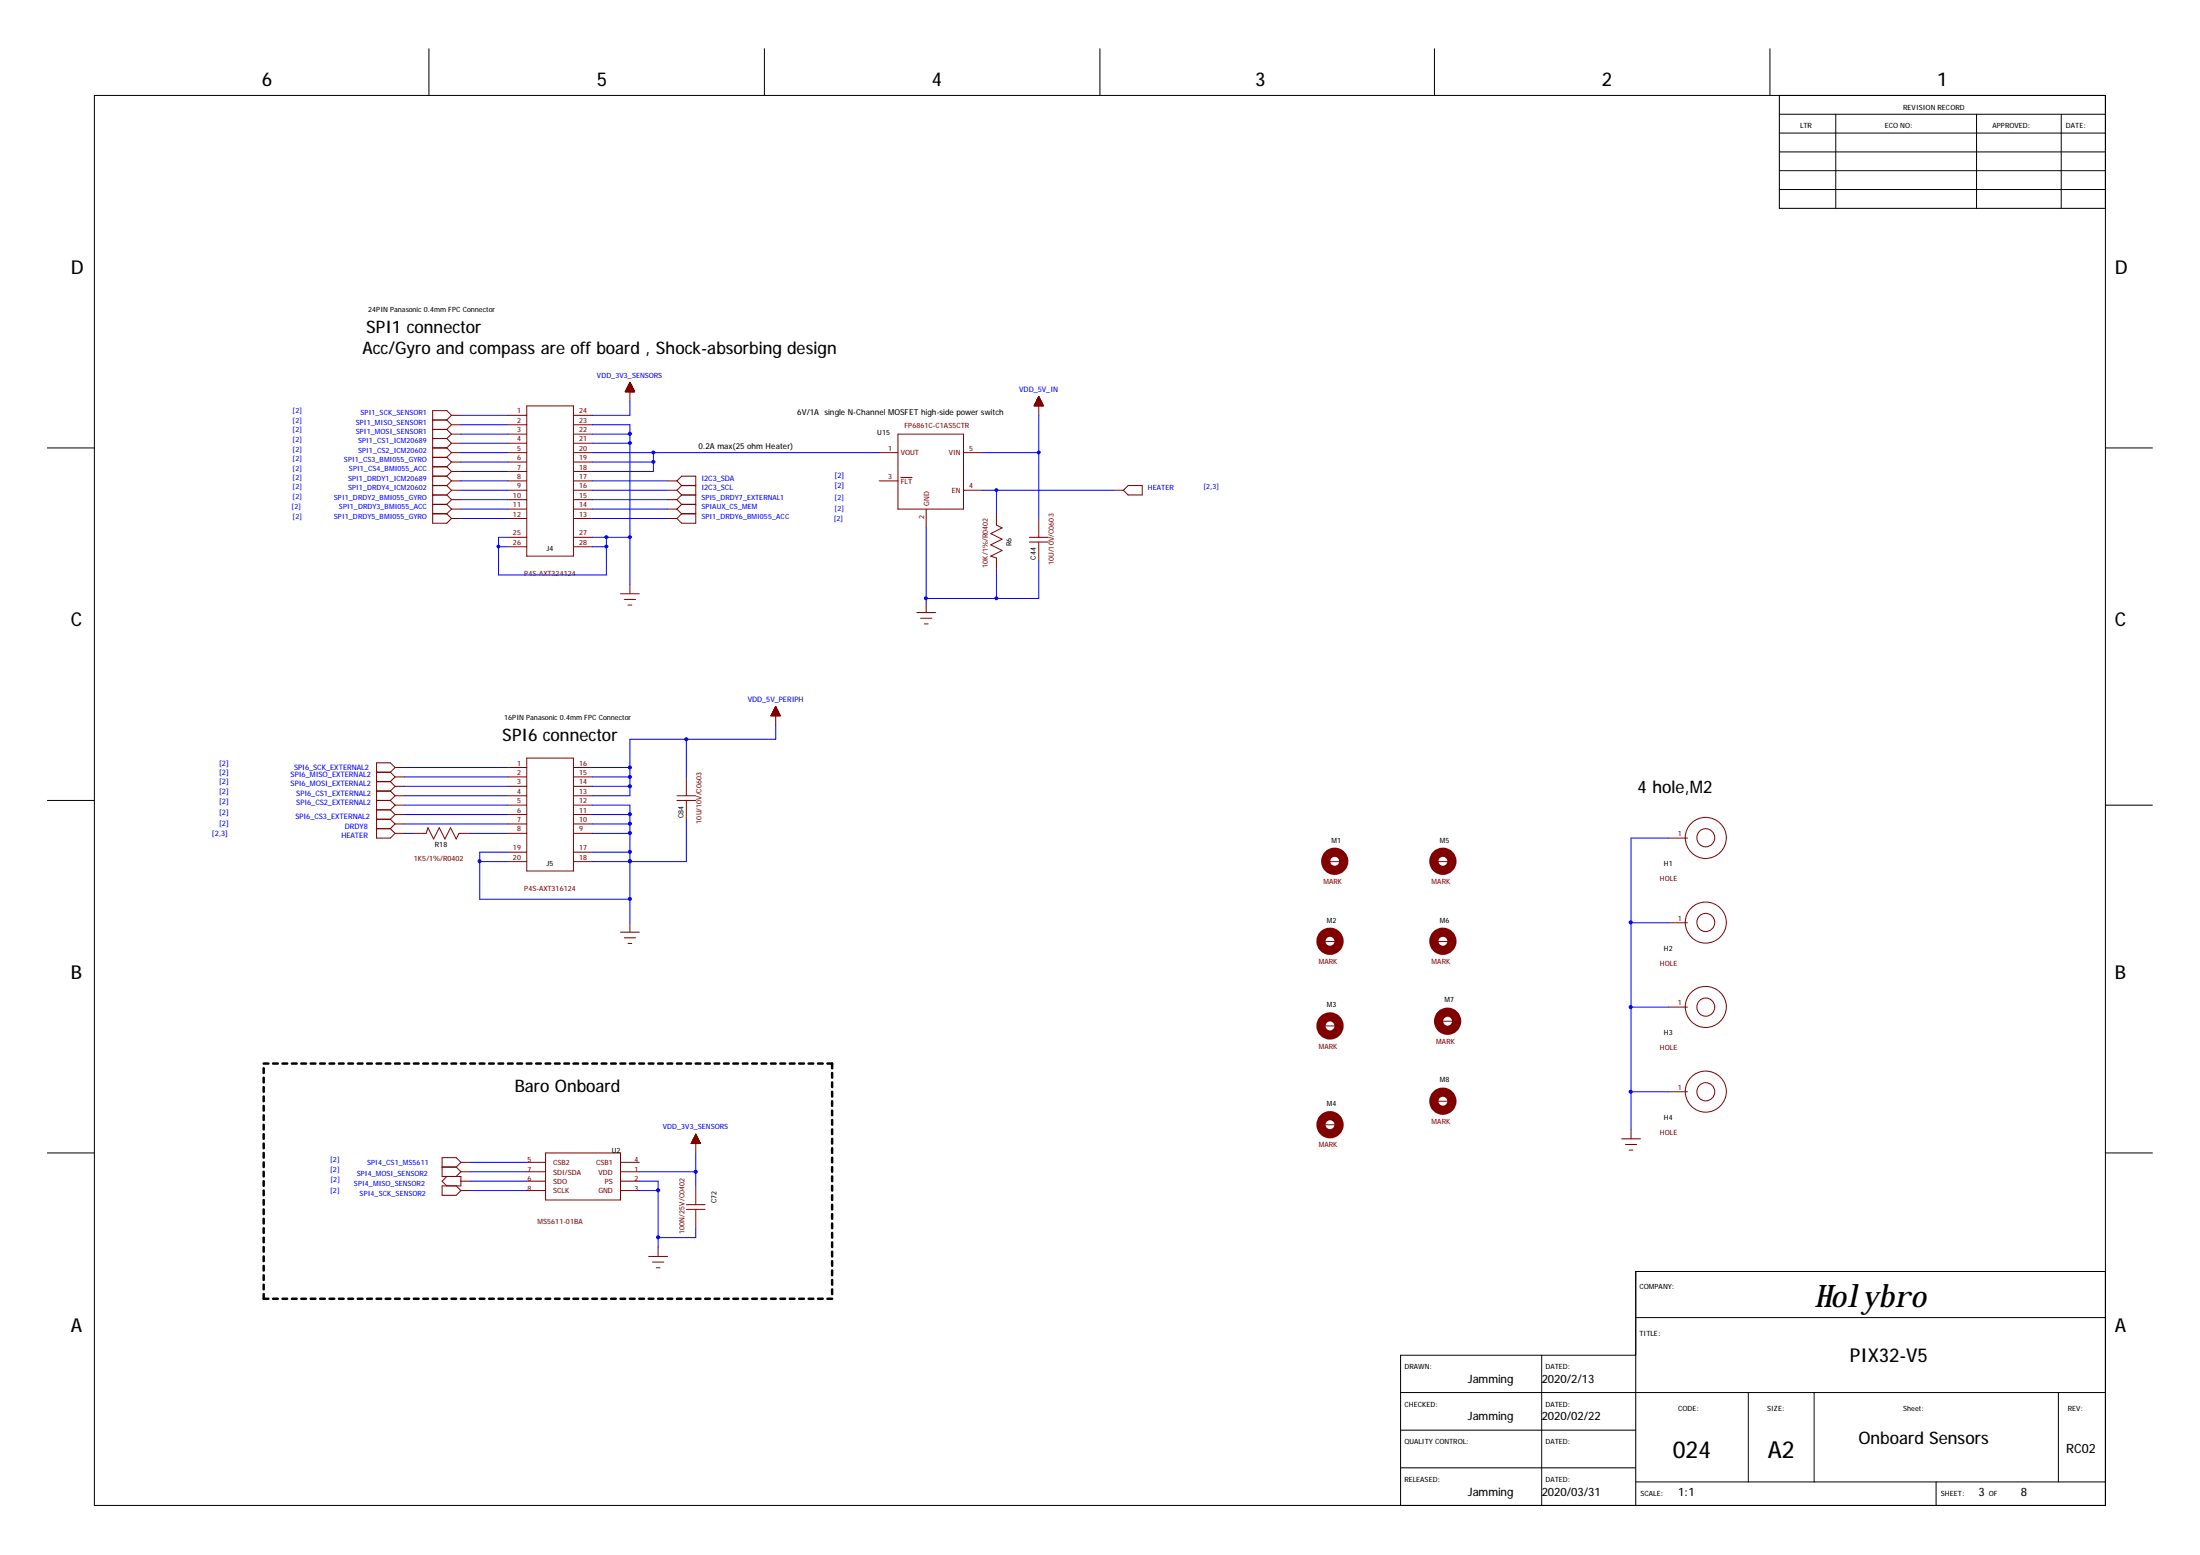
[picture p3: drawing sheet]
<svg xmlns="http://www.w3.org/2000/svg" width="297mm" height="210mm" viewBox="0 0 297 210" stroke-linecap="round" stroke-linejoin="round" font-family="sans-serif">
<g fill="none" stroke="#800000" stroke-width=".14">
<path d="M58.4 56.7h1.9M58.4 58h1.9M58.4 59.2h1.9M60.3 56.7l.7 .6M60.3 58l.7 .6M60.3 59.2l.7 .6M61 56.1h1.2M61 57.3h1.2M61 58.6h1.2M61 59.8h1.2M61 56.1l-.7-.7h-1.9v15.2h1.9l.7-.6M61 56.1l-.7 .6"/>
<path d="M61 57.3l-.7 .7M61 58.6l-.7 .6M61 59.8l-.7 .7M68.6 56.1h2.5M68.6 57.3h2.5M68.6 58.6h2.5M68.6 59.8h2.5M71.1 54.8h6.3v20.3h-6.3zM77.4 56.1h2.6M77.4 57.3h2.6M77.4 58.6h2.6M77.4 59.8h2.6"/>
<path d="M84.5 52.8h1.2M84.5 52.9v-.1h1.1v.1M84.5 52.7h1.1M84.5 52.9v-.2h1.1v.2M84.5 52.6h1.1M84.6 52.9v-.4h1v.4M84.6 52.5h.9M84.6 52.9v-.4h.9v.4M84.7 52.4h.8M84.7 52.9v-.5h.7v.5M84.7 52.3h.7M84.8 52.9v-.6h.6v.6"/>
<path d="M84.8 52.2h.6M84.8 52.1h.5M84.8 52.9v-.9h.5v.9M84.9 52h.4M84.9 51.9h.3M85 51.8h.2M85 52.9v-1.2h.1v1.2M85 51.7h.1M85 51.6v2.6M85 51.6l.7 1.3h-1.3zM85.1 51.6v1.3M85.2 51.9h-.3v1"/>
<path d="M85.2 51.8v1.1M85.3 52h-.4v.9M85.3 51.9v1M85.3 52.2h-.5v.7M85.3 52.1v.8M121.2 58.6h8.9v10.1h-8.9zM139.7 54.8h1.2M139.7 54.7h1.1M139.7 54.6v.2M139.7 54.6h1.1M139.7 54.5h1.1v.3M139.7 54.5v.3"/>
<path d="M139.8 54.5h1M139.8 54.5h.9M139.8 54.4v.4M139.8 54.4h.9M139.9 54.3h.8v.5M139.9 54.2h.7M140 54.2h.5M140 54.1v.7M140 54.1h.5M140 54h.5v.8M140 53.9v.9M140 54h.5"/>
<path d="M140 53.9h.5M140.1 53.9h.3M140.1 53.8h.3v1M140.2 53.7h.2M140.2 53.7h.1M140.2 53.7v1.1M140.2 53.6v1.2M140.3 53.5l-.7 1.3h1.3M140.3 53.5v2.6M140.3 53.5l.6 1.3M140.3 53.6h.1M140.3 53.6v1.2"/>
<path d="M140.4 53.8h-.3v1M140.4 53.7v1.1M140.5 53.9v.9M140.5 54.1v.7M140.6 54.2h-.7v.6M140.6 54.3h-.7v.5M140.6 54.2v.6M140.7 54.4v.4M140.8 54.6v.2M140.8 54.7h-1.1v.1M140.9 54.7v.1M58.4 69.4h1.9"/>
<path d="M58.4 68.1h1.9M58.4 65.5h1.9M58.4 64.3h1.9M58.4 60.5h1.9M58.4 61.7h1.9M58.4 63h1.9M58.4 66.8h1.9M60.3 64.3l.7 .6M60.3 60.5l.7 .6M60.3 61.7l.7 .7M60.3 63l.7 .6M60.3 65.5l.7 .7"/>
<path d="M60.3 66.8l.7 .7M60.3 68.1l.7 .6M60.3 69.4l.7 .6M61 61.1h1.2M61 62.4h1.2M61 63.6h1.2M61 64.9h1.2M61 66.2h1.2M61 67.5h1.2M61 68.7h1.2M61 70h1.2M61 64.9l-.7 .6"/>
<path d="M61 61.1l-.7 .6M61 62.4l-.7 .6M61 63.6l-.7 .7M61 66.2l-.7 .6M61 67.5l-.7 .6M61 68.7l-.7 .7M68.6 61.1h2.5M68.6 62.4h2.5M68.6 63.6h2.5M68.6 64.9h2.5M68.6 66.2h2.5M68.6 67.5h2.5"/>
<path d="M68.6 68.7h2.5M68.6 70h2.5M68.6 72.5h2.5M68.6 73.8h2.5M77.4 61.1h2.6M77.4 62.4h2.6M77.4 63.6h2.6M77.4 64.9h2.6M77.4 66.2h2.6M77.4 67.5h2.6M77.4 68.7h2.6M77.4 70h2.6"/>
<path d="M77.4 72.5h2.6M77.4 73.8h2.6M85 78.9v1.3M90.1 64.9h1.3M90.1 66.2h1.3M90.1 67.5h1.3M90.1 68.7h1.3M90.1 70h1.3M91.4 64.9l.6-.6h1.9v6.3h-1.9l-.6-.6M91.4 68.7l.6 .7M91.4 66.2l.6 .6M91.4 64.9l.6 .6"/>
<path d="M91.4 67.5l.6 .6M92 69.4h1.9M92 68.1h1.9M92 68.1l-.6 .6M92 65.5h1.9M92 66.8h1.9M92 69.4l-.6 .6M92 65.5l-.6 .7M92 66.8l-.6 .7M118.7 61.1h2.5M118.7 64.9h2.5M121.6 64.4h1.5"/>
<path d="M125.1 68.7v2.6M130.1 61.1h2.5M130.1 66.2h2.5M134.5 69.4v1.5l.8 .4-1.5 .7 1.5 .8-1.5 .7 1.5 .8-1.5 .8 .7 .2v1.7M139 72.5h2.5M139 73.2h2.5M140.3 70v2.5M140.3 73.2v2.5M150.4 66.2h1.3M151.7 66.2l.6-.7h1.9v1.3h-1.9zM83.8 80.2h2.5M84.3 80.9h1.5"/>
<path d="M84.8 81.7h.5M104.1 96.6h.1M104.1 96.6h1.2M104.2 96.5h1.1v.1M104.2 96.4h1M104.3 96.3h.9M104.3 96.2v.4M104.3 96.2h.9M104.3 96.2h.8v.4M104.4 96.2h.7M104.4 96.1h.7M104.4 96.1v.5"/>
<path d="M104.4 96.1h.7v.5M104.4 96h.6v.6M104.5 95.9h.5M104.5 95.9h.4M104.5 95.8v.8M104.5 95.8h.4M104.5 95.7v.9M104.6 95.7h.3M104.6 95.7h.3v.9M104.6 95.6v1M104.6 95.6h.3M104.6 95.6h.2"/>
<path d="M104.6 95.5v1.1M104.6 95.6h.2v1M104.7 95.5h.1v1.1M104.7 95.3v2.6M104.7 95.3l-.6 1.3M104.7 95.3l.7 1.3h-1.3M104.7 95.4v1.2M104.9 95.8v.8M105 95.9h-.6v.7M105 95.9v.7M105.2 96.4h-1v.2M105.2 96.3v.3"/>
<path d="M105.2 96.4v.2M123.8 82.7h2.5M124.3 83.5h1.5M124.8 84.2h.5M125.1 81.4v1.3M50.8 108h1.9M50.8 104.2h1.9M50.8 105.5h1.9M50.8 106.8h1.9M50.8 109.3h1.9M50.8 110.6h1.9M50.8 111.9h1.9"/>
<path d="M52.7 104.2l.6 .7M52.7 105.5l.6 .6M52.7 106.8l.6 .6M52.7 108l.6 .7M52.7 109.3l.6 .7M52.7 110.6l.6 .6M52.7 111.9l.6 .6M53.3 103.6l-.6-.6h-1.9v10.1h1.9l.6-.6M53.3 103.6h1.3M53.3 104.9h1.3M53.3 106.1h1.3M53.3 107.4h1.3"/>
<path d="M53.3 108.7h1.3M53.3 110h1.3M53.3 111.2h1.3M53.3 112.5h1.3M53.3 103.6l-.6 .6M53.3 104.9l-.6 .6M53.3 106.1l-.6 .7M53.3 107.4l-.6 .6M53.3 108.7l-.6 .6M53.3 110l-.6 .6M53.3 111.2l-.6 .7M55.9 112.5h1.6l.3-.8 .7 1.6 .8-1.6 .8 1.6 .7-1.6 .8 1.6 .4-.8h1.5"/>
<path d="M68.6 116.3h2.5M68.6 103.6h2.5M68.6 104.9h2.5M68.6 106.1h2.5M68.6 107.4h2.5M68.6 108.7h2.5M68.6 110h2.5M68.6 111.2h2.5M68.6 112.5h2.5M68.6 115h2.5M71.1 102.3h6.3v15.3h-6.3zM77.4 116.3h2.6"/>
<path d="M77.4 103.6h2.6M77.4 104.9h2.6M77.4 106.1h2.6M77.4 107.4h2.6M77.4 108.7h2.6M77.4 110h2.6M77.4 111.2h2.6M77.4 112.5h2.6M77.4 115h2.6M91.4 107.4h2.5M91.4 108h2.5M92.7 104.9v2.5"/>
<path d="M92.7 108v2.6M178.9 116.3h2.6M193.5 116.3h2.6M225.3 113.1h2.5M83.8 125.8h2.5M84.3 126.6h1.5M84.8 127.4h.5M85 124.6v1.2M178.4 127.1h2.4M178.4 138.5h2.4M193.5 127.1h2.6M194.2 137.9h2.5"/>
<path d="M225.3 124.6h2.5M225.3 135.9h2.5M59.7 157.5h1.9M60.3 158.8l-.6 .6 .6 .7M61.6 157.5l.6 .7M62.2 156.9h1.3M62.2 159.4h1.3M62.2 158.2h1.3M62.2 156.9l-.6 .6M62.2 156.9l-.6-.6h-1.9v2.5h2.5v1.3h-2.5v1.2h1.9l.6-.6M62.2 158.2l-.6 .6M71.1 156.9h2.6"/>
<path d="M71.1 159.4h2.6M71.1 158.2h2.6M73.7 155.6h10.1v6.4h-10.1zM83.8 156.9h2.5M83.8 159.4h2.5M83.8 158.2h2.5M93.3 154.3h1.3M93.4 154.4v-.1h1.1v.1M93.4 154.2h1.1M93.4 154.4v-.2h1.1v.2M93.4 154.1h1M93.5 154.4v-.3h.9v.3"/>
<path d="M93.5 154h.9M93.5 154.4v-.4h.9v.4M93.6 153.9h.8M93.6 154.4v-.5h.7v.5M93.6 153.8h.7M93.6 153.7h.7v.7M93.7 153.6h.5M93.7 154.4v-.8h.5v.8M93.8 153.5h.3M93.8 153.4h.3M93.8 154.4v-1.1h.3v1.1M93.9 153.3h.2"/>
<path d="M93.9 153.2h.1v1.2M93.9 153.1v2.5M93.9 153.1l.7 1.3h-1.3zM93.9 153.2h.1M94 153.1v1.3M94 153.3h-.1v1.1M94.1 153.5h-.3v.9M94.1 153.4v1M94.2 153.7h-.5v.7M94.2 153.6v.8M94.3 153.8h-.7v.6M178.4 151.8h2.4"/>
<path d="M193.5 148.6h2.6M218.9 153.7h2.6M219.5 154.5h1.5M220 155.3h.5M220.2 152.5v1.2M225.3 147.4h2.5M61.6 160.1l.6 .6M62.2 160.7h1.3M71.1 160.7h2.6M83.8 160.7h2.5M87.6 169.6h2.5M88.1 170.4h1.5"/>
<path d="M88.6 171.1h.5M88.9 168.3v1.3M92.7 163.3h2.5M92.7 162.6h2.5M93.9 160.1v2.5M93.9 163.3v2.5"/>
<circle cx="230.3" cy="113.1" r="1.22"/>
<circle cx="230.3" cy="113.1" r="2.77"/>
<circle cx="230.3" cy="124.5" r="1.22"/>
<circle cx="230.3" cy="135.9" r="1.22"/>
<circle cx="230.3" cy="124.5" r="2.77"/>
<circle cx="230.3" cy="135.9" r="2.77"/>
<circle cx="230.3" cy="147.4" r="1.22"/>
<circle cx="230.3" cy="147.3" r="2.77"/>
</g>
<g fill="none" stroke="#800000" stroke-width="1.2">
<circle cx="180.2" cy="116.3" r="1.23"/>
<circle cx="194.8" cy="116.3" r="1.23"/>
<circle cx="179.6" cy="127.1" r="1.23"/>
<circle cx="179.6" cy="138.5" r="1.23"/>
<circle cx="194.8" cy="127.1" r="1.23"/>
<circle cx="195.4" cy="137.9" r="1.23"/>
<circle cx="179.6" cy="151.8" r="1.23"/>
<circle cx="194.8" cy="148.6" r="1.23"/>
</g>
<g fill="none" stroke="#00f" stroke-width=".14">
<path d="M62.2 56.1h6.4M62.2 57.3h6.4M62.2 58.6h6.4M62.2 59.8h6.4M80 57.3h5v21.6M80 58.6h5M80 59.8h5M85 54.2v1.9h-5M140.3 56.1v13.9M62.2 68.7h6.4M62.2 64.9h6.4M62.2 61.1h6.4"/>
<path d="M62.2 62.4h6.4M62.2 63.6h6.4M62.2 66.2h6.4M62.2 67.5h6.4M62.2 70h6.4M67.3 73.8h1.3M68.6 72.5h-1.3v5.1h14.6v-5.1M80 68.7h10.1M80 64.9h10.1M80 72.5h5M80 61.1h38.7M80 62.4h8.2"/>
<path d="M80 66.2h10.1M80 67.5h10.1M80 70h10.1M80 73.8h1.9M88.2 61.1v2.5h-8.2M125.1 71.3v10.1M132.6 61.1h7.7M132.6 66.2h17.8M134.5 66.2v3.2M134.5 77v3.8M140.3 75.7v5.1h-15.2M92.7 99.8v5.1"/>
<path d="M104.7 97.9v1.9h-19.7v7.6h-5M54.6 103.6h14M54.6 104.9h14M54.6 106.1h14M54.6 107.4h14M54.6 108.7h14M54.6 110h14M54.6 111.2h14M54.6 112.5h1.3M63.5 112.5h5.1M64.8 116.3h3.8M68.6 115h-3.8v6.4h20.2"/>
<path d="M80 108.7h5v15.9M80 103.6h5M80 104.9h5M80 106.1h5M80 110h5M80 111.2h5M80 115h5M80 112.5h5M92.7 110.6v5.7h-12.7M225.3 113.1h-5.1v39.4M220.2 135.9h5.1M220.2 124.6h5.1"/>
<path d="M63.5 159.4h7.6M63.5 158.2h7.6M63.5 156.9h7.6M86.3 159.4h2.6v8.9M86.3 158.2h7.6M93.9 155.6v4.5M220.2 147.4h5.1M63.5 160.7h7.6M86.3 160.7h2.6M93.9 165.8v1.3h-5"/>
</g>
<g fill="#00f" stroke="#00f" stroke-width=".14">
<path d="M220 135.8h.3l.1 .1-.1 .2-.1 .1-.2-.1z" fill-rule="evenodd"/>
<path d="M220 124.4h.3l.1 .1-.1 .2h-.1h-.2z" fill-rule="evenodd"/>
<path d="M220 147.2h.3l.1 .2-.1 .1-.1 .1-.2-.1z" fill-rule="evenodd"/>
<path d="M88.7 160.5h.3l.1 .2-.1 .1-.1 .1-.2-.1z" fill-rule="evenodd"/>
<path d="M93.8 158h.3v.2v.1l-.2 .1-.1-.1z" fill-rule="evenodd"/>
<path d="M88.7 166.9h.3l.1 .1-.1 .2h-.1h-.2z" fill-rule="evenodd"/>
<path d="M84.9 114.8h.3l.1 .2-.1 .1-.2 .1-.1-.1z" fill-rule="evenodd"/>
<path d="M64.6 116.1h.3v.3l-.2 .1-.1-.1z" fill-rule="evenodd"/>
<path d="M84.9 116.1h.3l.1 .2-.1 .1-.2 .1-.1-.1z" fill-rule="evenodd"/>
<path d="M84.9 121.2h.3l.1 .1-.1 .2-.2 .1-.1-.1z" fill-rule="evenodd"/>
<path d="M84.9 72.4h.3l.1 .1-.1 .1-.2 .1-.1-.1z" fill-rule="evenodd"/>
<path d="M84.9 58.4h.3l.1 .2-.1 .1-.2 .1-.1-.1z" fill-rule="evenodd"/>
<path d="M84.9 59.7h.3l.1 .1-.1 .1-.2 .1-.1-.1z" fill-rule="evenodd"/>
<path d="M88.1 62.2h.3v.1v.2h-.2h-.1z" fill-rule="evenodd"/>
<path d="M81.7 72.4h.3l.1 .1-.1 .1-.1 .1-.2-.1z" fill-rule="evenodd"/>
<path d="M81.7 73.6h.3l.1 .2-.1 .1-.1 .1-.2-.1z" fill-rule="evenodd"/>
<path d="M67.2 73.6h.2v.3l-.1 .1-.1-.1z" fill-rule="evenodd"/>
<path d="M124.9 80.6h.2l.1 .1-.1 .2-.1 .1-.1-.1z" fill-rule="evenodd"/>
<path d="M134.4 66h.3v.1v.2l-.2 .1-.1-.1z" fill-rule="evenodd"/>
<path d="M88.1 60.9h.3v.2v.1l-.2 .1-.1-.1z" fill-rule="evenodd"/>
<path d="M134.4 80.6h.3v.1v.2l-.2 .1-.1-.1z" fill-rule="evenodd"/>
<path d="M140.1 60.9h.3l.1 .2-.1 .1-.1 .1-.2-.1z" fill-rule="evenodd"/>
<path d="M84.9 103.5h.3l.1 .1-.1 .1-.2 .1-.1-.1z" fill-rule="evenodd"/>
<path d="M84.9 104.7h.3l.1 .2-.1 .1-.2 .1-.1-.1z" fill-rule="evenodd"/>
<path d="M84.9 112.3h.3l.1 .2-.1 .1-.2 .1-.1-.1z" fill-rule="evenodd"/>
<path d="M84.9 111h.3l.1 .2-.1 .1-.2 .1-.1-.1z" fill-rule="evenodd"/>
<path d="M84.9 109.8h.3l.1 .1-.1 .1-.2 .1-.1-.1z" fill-rule="evenodd"/>
<path d="M84.9 106h.3l.1 .1-.1 .2-.2 .1-.1-.1z" fill-rule="evenodd"/>
<path d="M92.5 99.6h.3l.1 .2-.1 .1-.1 .1-.2-.1z" fill-rule="evenodd"/>
<path d="M84.9 116.1h.3l.1 .2-.1 .1-.2 .1-.1-.1z" fill-rule="evenodd"/>
</g>
<g fill="none" stroke="#000" stroke-width=".14">
<path d="M12.7 12.9h271.6v190.3h-271.6zM57.9 6.6v6.3M103.2 6.6v6.3M148.5 6.6v6.3M193.7 6.6v6.3M239 6.6v6.3M240.2 12.9v15.2h44.1M240.2 15.4h44.1M240.2 18h44.1M247.9 15.4v12.7M266.9 15.4v12.7M278.3 15.4v12.7"/>
<path d="M240.2 20.5h44.1M240.2 23h44.1M240.2 25.6h44.1M6.4 60.5h6.3M284.3 60.5h6.3M6.4 108h6.3M284.3 108.7h6.3M6.4 155.6h6.3M284.3 155.6h6.3M220.9 177.9h63.4M284.3 171.6h-63.4v31.6M189.1 188h95.2"/>
<path d="M189.1 193.1h31.8M189.1 198.1h31.8M208.2 182.9v20.3M220.9 182.9h-31.8v20.3M236.1 188v12M244.9 188v12M277.9 188v12M220.9 200h63.4M261.4 200v3.2"/>
</g>
<g fill="none" stroke="#000" stroke-width=".34">
<path d="M35.6 144.2v.6M35.6 145.5v.6M35.6 146.7v.7M35.6 148v.6M35.6 149.3v.6M35.6 150.6v.6M35.6 151.8v.7M35.6 153.1v.6M35.6 154.4v.6M35.6 155.6v.7M35.6 156.9v.6M35.6 158.2v.6"/>
<path d="M35.6 159.4v.7M35.6 143.6h.6M36.9 143.6h.6M38.1 143.6h.7M39.4 143.6h.6M40.7 143.6h.6M42 143.6h.6M43.2 143.6h.7M44.5 143.6h.6M45.8 143.6h.6M47 143.6h.7M48.3 143.6h.6"/>
<path d="M49.6 143.6h.6M50.8 143.6h.7M52.1 143.6h.6M53.3 143.6h.7M54.6 143.6h.6M55.9 143.6h.6M57.1 143.6h.7M58.4 143.6h.7M59.7 143.6h.6M61 143.6h.6M62.2 143.6h.7M63.5 143.6h.6"/>
<path d="M64.8 143.6h.6M66 143.6h.7M67.3 143.6h.6M68.6 143.6h.6M69.8 143.6h.7M71.1 143.6h.7M72.4 143.6h.6M73.7 143.6h.6M74.9 143.6h.7M76.2 143.6h.6M77.4 143.6h.7M78.7 143.6h.6"/>
<path d="M80 143.6h.6M81.2 143.6h.7M82.5 143.6h.6M83.8 143.6h.6M85 143.6h.7M86.3 143.6h.7M87.6 143.6h.6M88.9 143.6h.6M90.1 143.6h.7M91.4 143.6h.6M92.7 143.6h.6M93.9 143.6h.7"/>
<path d="M95.2 143.6h.6M96.5 143.6h.6M97.7 143.6h.7M99 143.6h.7M100.3 143.6h.6M101.6 143.6h.6M102.8 143.6h.7M104.1 143.6h.6M105.4 143.6h.6M106.6 143.6h.7M107.9 143.6h.6M109.2 143.6h.6"/>
<path d="M110.4 143.6h.7M111.7 143.6h.7v.6M112.4 144.8v.7M112.4 146.1v.6M112.4 147.4v.6M112.4 148.6v.7M112.4 149.9v.7M112.4 151.2v.6M112.4 152.5v.6M112.4 153.7v.7M112.4 155v.6M112.4 156.3v.6"/>
<path d="M112.4 157.5v.7M112.4 158.8v.6M35.6 174.7v.6h.6M35.6 160.7v.6M35.6 162v.6M35.6 163.3v.6M35.6 164.5v.7M35.6 165.8v.6M35.6 167.1v.6M35.6 168.3v.7M35.6 169.6v.6M35.6 170.9v.6"/>
<path d="M35.6 172.1v.7M35.6 173.4v.6M36.9 175.3h.6M38.1 175.3h.7M39.4 175.3h.6M40.7 175.3h.6M42 175.3h.6M43.2 175.3h.7M44.5 175.3h.6M45.8 175.3h.6M47 175.3h.7M48.3 175.3h.6"/>
<path d="M49.6 175.3h.6M50.8 175.3h.7M52.1 175.3h.6M53.3 175.3h.7M54.6 175.3h.6M55.9 175.3h.6M57.1 175.3h.7M58.4 175.3h.7M59.7 175.3h.6M61 175.3h.6M62.2 175.3h.7M63.5 175.3h.6"/>
<path d="M64.8 175.3h.6M66 175.3h.7M67.3 175.3h.6M68.6 175.3h.6M69.8 175.3h.7M71.1 175.3h.7M72.4 175.3h.6M73.7 175.3h.6M74.9 175.3h.7M76.2 175.3h.6M77.4 175.3h.7M78.7 175.3h.6"/>
<path d="M80 175.3h.6M81.2 175.3h.7M82.5 175.3h.6M83.8 175.3h.6M85 175.3h.7M86.3 175.3h.7M87.6 175.3h.6M88.9 175.3h.6M90.1 175.3h.7M91.4 175.3h.6M92.7 175.3h.6M93.9 175.3h.7"/>
<path d="M95.2 175.3h.6M96.5 175.3h.6M97.7 175.3h.7M99 175.3h.7M100.3 175.3h.6M101.6 175.3h.6M102.8 175.3h.7M104.1 175.3h.6M105.4 175.3h.6M106.6 175.3h.7M107.9 175.3h.6M109.2 175.3h.6"/>
<path d="M110.4 175.3h.7M111.7 175.3h.7M112.4 160.1v.6M112.4 161.3v.7M112.4 162.6v.7M112.4 163.9v.6M112.4 165.2v.6M112.4 166.4v.7M112.4 167.7v.6M112.4 169v.6M112.4 170.2v.7M112.4 171.5v.6"/>
<path d="M112.4 172.8v.6M112.4 174v.7"/>
</g>
<text font-size="4.2" x="245" y="176.5">Holybro</text>
<g font-size="3.2">
<text x="225.8" y="196.8">024</text>
<text x="238.7" y="196.8">A2</text>
</g>
<g font-size="2.6">
<text x="35.3" y="11.6">6</text>
<text x="80.6" y="11.6">5</text>
<text x="125.8" y="11.6">4</text>
<text x="169.5" y="11.6">3</text>
<text x="216.3" y="11.6">2</text>
<text x="261.5" y="11.6">1</text>
<text x="9.6" y="37">D</text>
<text x="285.5" y="37">D</text>
<text x="9.6" y="84.6">C</text>
<text x="285.5" y="84.6">C</text>
<text x="9.6" y="132.2">B</text>
<text x="285.5" y="132.2">B</text>
<text x="9.6" y="179.8">A</text>
<text x="285.5" y="179.8">A</text>
<text x="249.8" y="183.9">PIX32-V5</text>
</g>
<g font-size="2.3">
<text x="48.9" y="47.8">Acc/Gyro and compass are off board , Shock-absorbing design</text>
<text x="49.4" y="44.9">SPI1 connector</text>
<text x="67.8" y="100">SPI6 connector</text>
<text x="221.1" y="107">4 hole,M2</text>
<text x="69.5" y="147.4">Baro Onboard</text>
<text x="250.9" y="195">Onboard Sensors</text>
</g>
<text font-size="1.7" x="279" y="196.1">RC02</text>
<g font-size="1.6">
<text x="198.2" y="186.7">Jamming</text>
<text x="198.2" y="191.7">Jamming</text>
<text x="208.2" y="191.7">2020/02/22</text>
<text x="208.2" y="186.7">2020/2/13</text>
<text x="198.2" y="201.9">Jamming</text>
<text x="208.2" y="201.9">2020/03/31</text>
<text x="226.6" y="201.9">1:1</text>
<text x="267.1" y="201.9">3</text>
<text x="272.8" y="201.9">8</text>
</g>
<g font-size="1.1">
<text x="107.7" y="56.1">6V/1A single N-Channel MOSFET high-side power switch</text>
<text x="94.3" y="60.6">0.2A max(25 ohm Heater)</text>
</g>
<g font-size="1">
<text x="243" y="17.3">LTR</text>
<text x="254.5" y="17.3">ECO NO:</text>
<text x="257" y="14.8">REVISION RECORD</text>
<text x="269" y="17.3">APPROVED:</text>
<text x="278.9" y="17.3">DATE:</text>
<text x="49.7" y="42.1">24PIN Panasonic 0.4mm FPC Connector</text>
<text x="118.4" y="58.7">U15</text>
<text x="73.8" y="74.4">J4</text>
<text x="136.6" y="73.8" transform="rotate(-90 136.6 73.8)">R6</text>
<text x="139.9" y="75.5" transform="rotate(-90 139.9 75.5)">C44</text>
<text x="68.1" y="97.3">16PIN Panasonic 0.4mm FPC Connector</text>
<text x="92.3" y="110.4" transform="rotate(-90 92.3 110.4)">C84</text>
<text x="179.8" y="113.8">M1</text>
<text x="194.4" y="113.8">M5</text>
<text x="58.7" y="114.4">R18</text>
<text x="73.8" y="116.9">J5</text>
<text x="224.7" y="116.9">H1</text>
<text x="179.2" y="124.6">M2</text>
<text x="194.4" y="124.6">M6</text>
<text x="224.7" y="128.4">H2</text>
<text x="179.2" y="135.9">M3</text>
<text x="195" y="135.3">M7</text>
<text x="224.7" y="139.8">H3</text>
<text x="179.2" y="149.3">M4</text>
<text x="194.4" y="146.1">M8</text>
<text x="82.6" y="155.6">U2</text>
<text x="224.7" y="151.2">H4</text>
<text x="96.7" y="162.4" transform="rotate(-90 96.7 162.4)">C72</text>
<text x="221.4" y="174">COMPANY:</text>
<text x="189.6" y="184.8">DRAWN:</text>
<text x="208.7" y="184.8">DATED:</text>
<text x="221.4" y="180.4">TITLE:</text>
<text x="189.6" y="189.9">CHECKED:</text>
<text x="208.7" y="189.9">DATED:</text>
<text x="226.6" y="190.5">CODE:</text>
<text x="238.6" y="190.5">SIZE:</text>
<text x="257" y="190.5">Sheet:</text>
<text x="279.2" y="190.5">REV:</text>
<text x="189.6" y="195">QUALITY CONTROL:</text>
<text x="208.7" y="195">DATED:</text>
<text x="189.6" y="200">RELEASED:</text>
<text x="208.7" y="200">DATED:</text>
<text x="221.5" y="201.9">SCALE:</text>
<text x="262" y="201.9">SHEET:</text>
<text x="268.5" y="201.9">OF</text>
</g>
<g font-size="1" fill="#00f">
<text x="80.6" y="51">VDD_3V3_SENSORS</text>
<text x="137.6" y="52.9">VDD_5V_IN</text>
<text x="39.5" y="55.8">[2]</text>
<text x="39.5" y="57.1">[2]</text>
<text x="39.5" y="58.3">[2]</text>
<text x="39.5" y="59.6">[2]</text>
<text x="48" y="57.3">SPI1_MISO_SENSOR1</text>
<text x="48" y="58.6">SPI1_MOSI_SENSOR1</text>
<text x="48.3" y="59.8">SPI1_CS1_ICM20689</text>
<text x="48.7" y="56.1">SPI1_SCK_SENSOR1</text>
<text x="39.5" y="61">[2]</text>
<text x="39.5" y="62.2">[2]</text>
<text x="39.5" y="64.8">[2]</text>
<text x="39.5" y="63.5">[2]</text>
<text x="46.4" y="62.4">SPI1_CS3_BMI055_GYRO</text>
<text x="47" y="64.9">SPI1_DRDY1_ICM20689</text>
<text x="47.1" y="63.6">SPI1_CS4_BMI055_ACC</text>
<text x="48.3" y="61.1">SPI1_CS2_ICM20602</text>
<text x="94.7" y="64.9">I2C3_SDA</text>
<text x="112.7" y="65.9">[2]</text>
<text x="112.7" y="64.5">[2]</text>
<text x="39.4" y="68.7">[2]</text>
<text x="39.5" y="66.1">[2]</text>
<text x="39.5" y="67.3">[2]</text>
<text x="39.5" y="70">[2]</text>
<text x="45.1" y="67.5">SPI1_DRDY2_BMI055_GYRO</text>
<text x="45.1" y="70">SPI1_DRDY5_BMI055_GYRO</text>
<text x="45.8" y="68.7">SPI1_DRDY3_BMI055_ACC</text>
<text x="47" y="66.2">SPI1_DRDY4_ICM20602</text>
<text x="94.7" y="68.7">SPIAUX_CS_MEM</text>
<text x="94.7" y="70">SPI1_DRDY6_BMI055_ACC</text>
<text x="94.7" y="66.2">I2C3_SCL</text>
<text x="94.7" y="67.5">SPI5_DRDY7_EXTERNAL1</text>
<text x="112.6" y="70.4">[2]</text>
<text x="112.7" y="69">[2]</text>
<text x="112.7" y="67.5">[2]</text>
<text x="155" y="66.2">HEATER</text>
<text x="162.5" y="66.1">[2,3]</text>
<text x="101" y="94.7">VDD_5V_PERIPH</text>
<text x="29.6" y="103.3">[2]</text>
<text x="29.6" y="104.6">[2]</text>
<text x="29.6" y="105.9">[2]</text>
<text x="29.6" y="107.2">[2]</text>
<text x="39.2" y="104.9">SPI6_MISO_EXTERNAL2</text>
<text x="39.2" y="106.1">SPI6_MOSI_EXTERNAL2</text>
<text x="39.7" y="104">SPI6_SCK_EXTERNAL2</text>
<text x="40" y="107.4">SPI6_CS1_EXTERNAL2</text>
<text x="28.6" y="112.9">[2,3]</text>
<text x="29.6" y="108.6">[2]</text>
<text x="29.6" y="110.1">[2]</text>
<text x="29.6" y="111.5">[2]</text>
<text x="39.9" y="110.6">SPI6_CS3_EXTERNAL2</text>
<text x="40" y="108.7">SPI6_CS2_EXTERNAL2</text>
<text x="46.1" y="113.1">HEATER</text>
<text x="46.6" y="111.9">DRDY8</text>
<text x="89.5" y="152.5">VDD_3V3_SENSORS</text>
<text x="44.6" y="161.1">[2]</text>
<text x="44.6" y="158.2">[2]</text>
<text x="44.6" y="156.9">[2]</text>
<text x="44.6" y="159.6">[2]</text>
<text x="47.8" y="160.1">SPI4_MISO_SENSOR2</text>
<text x="48.2" y="158.7">SPI4_MOSI_SENSOR2</text>
<text x="48.6" y="161.5">SPI4_SCK_SENSOR2</text>
<text x="49.6" y="157.3">SPI4_CS1_MS5611</text>
</g>
<g font-size="1" fill="#800000">
<text x="69.8" y="55.8">1</text>
<text x="69.8" y="57.1">2</text>
<text x="69.8" y="58.3">3</text>
<text x="69.8" y="59.6">4</text>
<text x="78.2" y="59.6">21</text>
<text x="78.2" y="58.3">22</text>
<text x="78.2" y="57.1">23</text>
<text x="78.2" y="55.8">24</text>
<text x="122.1" y="57.7">FP6861C-C1AS5CTR</text>
<text x="69.8" y="60.8">5</text>
<text x="69.8" y="62.1">6</text>
<text x="69.8" y="63.4">7</text>
<text x="69.8" y="64.7">8</text>
<text x="69.8" y="65.9">9</text>
<text x="78.2" y="65.9">16</text>
<text x="78.2" y="64.7">17</text>
<text x="78.2" y="63.4">18</text>
<text x="78.2" y="62.1">19</text>
<text x="78.2" y="60.8">20</text>
<text x="119.9" y="60.8">1</text>
<text x="119.9" y="64.7">3</text>
<text x="121.6" y="61.5">VOUT</text>
<text x="121.6" y="65.3">FLT</text>
<text x="128.1" y="61.5">VIN</text>
<text x="130.9" y="65.9">4</text>
<text x="130.9" y="60.8">5</text>
<text x="69.3" y="67.2">10</text>
<text x="69.3" y="68.5">11</text>
<text x="69.3" y="69.7">12</text>
<text x="78.2" y="69.7">13</text>
<text x="78.2" y="68.5">14</text>
<text x="78.2" y="67.2">15</text>
<text x="124.8" y="70" transform="rotate(-90 124.8 70)">2</text>
<text x="125.4" y="68.3" transform="rotate(-90 125.4 68.3)">GND</text>
<text x="128.5" y="66.6">EN</text>
<text x="69.3" y="72.3">25</text>
<text x="69.3" y="73.5">26</text>
<text x="70.8" y="77.7">P4S-AXT324124</text>
<text x="78.2" y="72.3">27</text>
<text x="78.2" y="73.5">28</text>
<text x="133.4" y="76.6" transform="rotate(-90 133.4 76.6)">10K/1%/R0402</text>
<text x="142.3" y="76.3" transform="rotate(-90 142.3 76.3)">10U/10V/C0603</text>
<text x="69.8" y="103.3">1</text>
<text x="69.8" y="104.6">2</text>
<text x="69.8" y="105.9">3</text>
<text x="69.8" y="107.2">4</text>
<text x="78.2" y="107.2">13</text>
<text x="78.2" y="105.9">14</text>
<text x="78.2" y="104.6">15</text>
<text x="78.2" y="103.3">16</text>
<text x="69.8" y="108.4">5</text>
<text x="69.8" y="109.7">6</text>
<text x="69.8" y="111">7</text>
<text x="69.8" y="112.2">8</text>
<text x="78.2" y="112.2">9</text>
<text x="78.2" y="111">10</text>
<text x="78.2" y="109.7">11</text>
<text x="78.2" y="108.4">12</text>
<text x="94.7" y="111.2" transform="rotate(-90 94.7 111.2)">10U/10V/C0603</text>
<text x="226.5" y="112.9">1</text>
<text x="55.9" y="116.2">1K5/1%/R0402</text>
<text x="69.3" y="114.8">19</text>
<text x="69.3" y="116">20</text>
<text x="78.2" y="114.8">17</text>
<text x="78.2" y="116">18</text>
<text x="178.7" y="119.4">MARK</text>
<text x="193.3" y="119.4">MARK</text>
<text x="195.5" y="116.6">1</text>
<text x="224.1" y="119">HOLE</text>
<text x="70.8" y="120.2">P4S-AXT316124</text>
<text x="226.5" y="124.3">1</text>
<text x="178.1" y="130.1">MARK</text>
<text x="180.3" y="127.4">1</text>
<text x="193.3" y="130.1">MARK</text>
<text x="195.5" y="127.4">1</text>
<text x="224.1" y="130.4">HOLE</text>
<text x="226.5" y="135.7">1</text>
<text x="178.1" y="141.5">MARK</text>
<text x="180.3" y="138.7">1</text>
<text x="193.9" y="140.9">MARK</text>
<text x="224.1" y="141.8">HOLE</text>
<text x="195.5" y="148.9">1</text>
<text x="226.5" y="147.1">1</text>
<text x="178.1" y="154.9">MARK</text>
<text x="180.3" y="152.1">1</text>
<text x="193.3" y="151.7">MARK</text>
<text x="224.1" y="153.2">HOLE</text>
<text x="71.2" y="156.9">5</text>
<text x="71.2" y="160.7">8</text>
<text x="71.2" y="158.2">7</text>
<text x="71.2" y="159.4">6</text>
<text x="74.7" y="157.3">CSB2</text>
<text x="74.7" y="161.1">SCLK</text>
<text x="74.7" y="158.6">SDI/SDA</text>
<text x="74.7" y="159.8">SDO</text>
<text x="80.5" y="157.3">CSB1</text>
<text x="80.8" y="161.1">GND</text>
<text x="80.8" y="158.6">VDD</text>
<text x="81.7" y="159.8">PS</text>
<text x="85.7" y="156.9">4</text>
<text x="85.7" y="160.7">3</text>
<text x="85.7" y="159.4">2</text>
<text x="85.7" y="158.2">1</text>
<text x="72.6" y="165.2">MS5611-01BA</text>
<text x="92.4" y="166.6" transform="rotate(-90 92.4 166.6)">100N/25V/C0402</text>
</g>
</svg>
